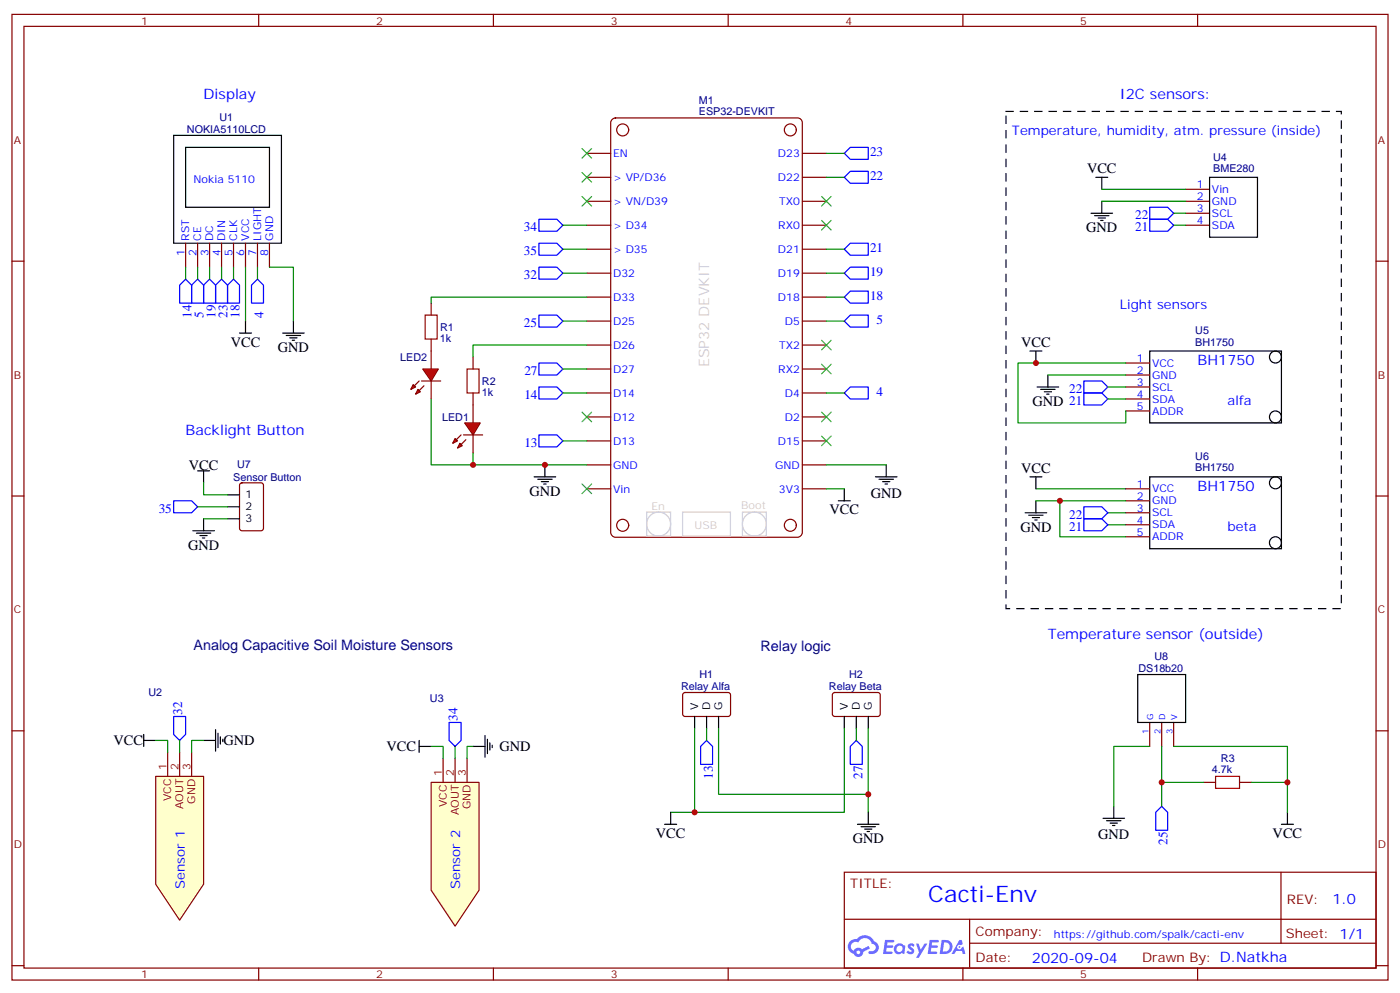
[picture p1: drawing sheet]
<svg xmlns="http://www.w3.org/2000/svg" width="412mm" height="292mm" viewBox="0 0 412 292" stroke-linecap="round" stroke-linejoin="round" font-family="sans-serif">
<g fill="none" stroke="#870000" stroke-width=".35">
<path d="M3.5 4.2h405.4v284.4h-405.4zM7.1 7.8h398.2v277.2h-398.2zM76.2 4.2v3.6M145.3 4.2v3.6M214.5 4.2v3.6M283.6 4.2v3.6M352.8 4.2v3.6M3.5 76.9h3.6M405.3 76.9h3.6M3.5 146h3.6M405.3 146h3.6M3.5 215.2h3.6"/>
<path d="M405.3 215.2h3.6M248.7 256.8h156.6v28.2h-156.6zM377.3 256.8v20.9M248.7 270.7h156.5M285.6 277.7h119.6M285.6 270.7v14.1M3.5 284.3h3.6M76.2 285v3.6M145.3 285v3.6M214.5 285v3.6M283.6 285v3.6M352.8 285v3.6"/>
<path d="M405.3 284.3h3.6"/>
</g>
<g fill="#5487ff">
<path d="M267.7 278a1.22 1.22 0 0 1 1.7 .3l-.4 .5a.47 .47 0 0 0-.3-.4 .47 .47 0 0 0-.5 .2l.1 .3a1.14 1.14 0 0 1 .8 1.7 1.14 1.14 0 0 1-1.9 0l-.2-.2 .5-.5 .7 .4a.29 .29 0 0 0 .3-.3 .29 .29 0 0 0-.2-.3 1.04 1.04 0 0 1-.6-1.7z"/>
<path d="M260.7 276.8h2.4l.3 .1-.2 .5-1.8 .1-.1 .9h1.5l.3 .3-.3 .4h-1.6l-.2 1.1h1.7l.2 .3-.2 .4h-2.6z"/>
<path d="M273.8 276.8h2.4l.3 .1-.1 .5-1.8 .1-.2 .9h1.6l.3 .3-.4 .4h-1.6l-.1 1.1h1.7l.2 .3-.2 .4h-2.6z"/>
<path d="M282.6 276.8h.7l.3 1.2-.6 .3a.69 .69 0 0 0-1 .3 .69 .69 0 0 0 .4 1 .69 .69 0 0 0 .9-.7l.5-.2 .6 2.2h-.8l-.2-.9h-1.8l-.5 .9h-.8z"/>
<path d="M269.8 277.8h.8l.6 1.9 1.1-1.9h.9l-2.6 4.2h-.8l.9-1.5z"/>
<path d="M277.4 276.8l-.6 4.1h1.3a2.11 2.11 0 0 0 2.5-2.1 2.11 2.11 0 0 0-2.5-2zM278.1 277.5a1.39 1.39 0 0 1 1.7 1.4 1.39 1.39 0 0 1-1.8 1.3h-.3z"/>
<path d="M263.7 278.4a1.54 1.54 0 0 0-.1 2.1 1.54 1.54 0 0 0 2.2 .2l.6 .2 .3-2.3-.2-.2-.4-.1a1.49 1.49 0 0 0-2.4 .1zM264 279.4a.94 .94 0 0 1 1.8 0 .94 .94 0 0 1-1.8 0z"/>
<path d="M250.4 277.1a2.18 2.18 0 0 0 1.1 3.7 1.44 1.44 0 0 0 1.6 1 1.44 1.44 0 0 0 1.2-1.5l2-1-.5-.8-1.9 1a1.47 1.47 0 0 0-2.4 .5 1.39 1.39 0 0 1-.7-2 1.39 1.39 0 0 1 2-.5 2.12 2.12 0 0 1 2.2-1.3 2.12 2.12 0 0 1 1.9 1.7 1.14 1.14 0 0 1 1.1 1.4 1.14 1.14 0 0 1-1.7 .8 .43 .43 0 0 0-.5 .3 .43 .43 0 0 0 .4 .5 1.98 1.98 0 0 0 2.5-1.2 1.98 1.98 0 0 0-1.2-2.5 3.1 3.1 0 0 0-5.3-.7l-.9 .1zM252.3 280.4a.55 .55 0 0 1 1.1 0 .55 .55 0 0 1-1.1 0z"/>
<circle cx="282.6" cy="278.9" r=".26"/>
</g>
<g fill="none" stroke="#870000" stroke-width=".35">
<path d="M172.9 45.2h7M172.9 52.2h7M172.9 59.3h7M236.4 45.2h7M236.4 52.2h7M236.4 59.3h7M54.7 71.6v7.1M58.2 71.6v7.1M61.7 71.6v7.1M65.3 71.6v7.1M68.8 71.6v7.1M72.3 71.6v7.1"/>
<path d="M75.8 71.6v7.1M79.4 71.6v7.1M172.9 66.3h7M172.9 73.4h7M236.4 66.3h7M236.4 73.4h7M172.9 80.4h7M172.9 87.5h7M172.9 94.5h7M236.4 80.4h7M236.4 87.5h7M236.4 94.5h7"/>
<path d="M172.9 101.6h7M172.9 108.7h7M172.9 115.7h7M236.4 101.6h7M236.4 108.7h7M236.4 115.7h7M172.9 122.8h7M172.9 129.8h7M172.9 136.9h7M236.4 122.8h7M236.4 129.8h7M236.4 136.9h7"/>
<path d="M70.8 142.4l.5-.2h5.6l.7 .4v13l-.5 .6-5.8 .1-.7-.5v-12.9zM172.9 143.9h7M236.4 143.9h7"/>
</g>
<g fill="none" stroke="#000" stroke-width=".35">
<path d="M51.2 39.9h31.7v31.7h-31.7zM54.7 43.4h24.7v17.6h-24.7zM70.6 98.1h3.5M72.3 94.5v3.6M83.3 98.1h6.3M84.3 98.8h4.2M85.4 99.5h2.1M86.4 94.5v3.6M86.1 100.2h.7M58.2 138.6h3.5M60 138.6v3.6M160.5 136.9v3.5"/>
<path d="M261.1 136.9v3.5M56.8 156.3h6.3M57.9 157h4.2M58.9 157.7h2.1M59.6 158.4h.7M60 152.8v3.5M67 152.8h3.6M67 145.7h3.6M67 149.2h3.6M157.3 140.4h6.4M158.4 141.1h4.2M159.5 141.8h2.1"/>
<path d="M160.2 142.5h.7M246.9 147.5h3.6M248.7 143.9v3.6M257.9 140.4h6.3M258.9 141.1h4.3M260 141.8h2.1M260.7 142.5h.7"/>
</g>
<g fill="none" stroke="#00f" stroke-width=".35">
<path d="M248.7 45.2l1.8-1.8h5.3v3.5h-5.3zM158.7 78.7h5.3l1.8 1.7-1.8 1.8h-5.3zM54.7 82.2l1.7 1.8v5.3h-3.5v-5.3zM58.2 82.2l1.8 1.8v5.3h-3.6v-5.3zM61.7 82.2l1.8 1.8v5.3h-3.5v-5.3zM65.3 82.2l1.7 1.8v5.3h-3.5v-5.3zM68.8 82.2l1.8 1.8v5.3h-3.6v-5.3zM75.8 82.2l1.8 1.8v5.3h-3.5v-5.3zM248.7 87.5l1.8-1.8h5.3v3.6h-5.3zM248.7 80.4l1.8-1.7h5.3v3.5h-5.3zM248.7 94.5l1.8-1.7h5.3v3.5h-5.3zM158.7 113.9h5.3l1.8 1.8-1.8 1.8h-5.3z"/>
<path d="M51.2 147.5h5.2l1.8 1.7-1.8 1.8h-5.2z"/>
</g>
<g fill="none" stroke="#008700" stroke-width=".35">
<path d="M243.4 45.2h5.3M54.7 78.7v3.5M58.2 78.7v3.5M61.7 78.7v3.5M65.3 78.7v3.5M68.8 78.7v3.5M72.3 78.7v15.8M75.8 78.7v3.5M79.4 78.7h7v15.8M165.8 80.4h7.1M243.4 80.4h5.3M243.4 94.5h5.3"/>
<path d="M243.4 87.5h5.3M165.8 115.7h7.1M139.3 133.3v3.6h33.6M58.2 149.2h8.8M60 142.2v3.5h7M60 152.8h7M243.4 143.9h5.3"/>
</g>
<g fill="none" stroke="#800000" stroke-width=".35">
<path d="M180.2 35.3l1.1-.6h53.6a1.41 1.41 0 0 1 1.4 1.4v120.7a1.51 1.51 0 0 1-1.4 1.4h-53.6a1.51 1.51 0 0 1-1.4-1.4v-120.7z"/>
<circle cx="183.4" cy="38.3" r="1.76"/>
<circle cx="232.8" cy="38.3" r="1.76"/>
<circle cx="183.4" cy="154.7" r="1.76"/>
<circle cx="232.8" cy="154.7" r="1.76"/>
</g>
<g fill="none" stroke="#ccc" stroke-width=".35">
<path d="M190.5 150.8h7v7h-7zM201.1 150.8h14.1v7h-14.1zM218.7 150.8h7.1v7h-7.1z"/>
<circle cx="194" cy="154.3" r="3.5"/>
<circle cx="222.2" cy="154.3" r="3.5"/>
</g>
<path d="M45.9 228.6h14.1v31.7l-7.1 10.6-7-10.6z" fill="#ffc" stroke="#900" stroke-width=".35"/>
<path d="M49.4 221.5v7.1M52.9 221.5v7.1M56.4 221.5v7.1" fill="none" stroke="#900" stroke-width=".35"/>
<path d="M127 230.4h14.1v31.7l-7 10.6-7.1-10.6z" fill="#ffc" stroke="#900" stroke-width=".35"/>
<path d="M130.5 223.3v7.1M134.1 223.3v7.1M137.6 223.3v7.1" fill="none" stroke="#900" stroke-width=".35"/>
<g fill="none" stroke="#000" stroke-width=".35">
<path d="M322.8 52.2h3.5M324.6 52.2v3.5M324.6 59.3v3.5M356.3 52.2h14.1v17.6h-14.1zM321.4 62.8h6.3M322.4 63.5h4.3M323.5 64.2h2.1M324.2 64.9h.7M338.7 103.4h38.8v21.1h-38.8zM42.3 218h3.6M42.3 216.3v3.5M60 218h3.5"/>
<path d="M63.5 214.8v6.4M64.2 215.9v4.2M64.9 217v2.1M65.6 217.7v.7M123.5 219.8h3.5M123.5 218v3.5M139.3 219.8h3.6M142.9 216.6v6.4M143.6 217.7v4.2M144.3 218.7v2.1M145 219.4v.7"/>
<circle cx="375.7" cy="105.1" r="1.76"/>
<circle cx="375.7" cy="122.8" r="1.76"/>
</g>
<path d="M248.7 52.2l1.8-1.8h5.3v3.6h-5.3zM158.7 71.6h5.3l1.8 1.8-1.8 1.7h-5.3zM158.7 64.6h5.3l1.8 1.7-1.8 1.8h-5.3zM248.7 73.4l1.8-1.8h5.3v3.5h-5.3zM338.7 61h5.3l1.7 1.8-1.7 1.8h-5.3zM338.7 64.6h5.3l1.7 1.7-1.7 1.8h-5.3zM319.3 115.7h5.3l1.7 1.8-1.7 1.7h-5.3zM319.3 112.2h5.3l1.7 1.7-1.7 1.8h-5.3zM319.3 149.2h5.3l1.7 1.8-1.7 1.8h-5.3zM319.3 152.8h5.3l1.7 1.7-1.7 1.8h-5.3zM51.2 211h3.5v5.3l-1.8 1.7-1.7-1.7zM132.3 212.7h3.5v5.3l-1.7 1.8-1.8-1.8z" fill="none" stroke="#00f" stroke-width=".35"/>
<g fill="none" stroke="#008700" stroke-width=".35">
<path d="M243.4 52.2h5.3M324.6 55.7h24.6M324.6 59.3h24.6M165.8 73.4h7.1M165.8 66.3h7.1M243.4 73.4h5.3M345.7 66.3h3.5M345.7 62.8h3.5M326.3 117.5h5.3M326.3 113.9h5.3M331.6 106.9h-31.7v17.6h31.7v-3.5M305.2 143.9h26.4"/>
<path d="M326.3 151h5.3M326.3 154.5h5.3M45.9 218h3.5v3.5M52.9 218v3.5M60 218h-3.6v3.5M127 219.8h3.5v3.5M134.1 219.8v3.5M139.3 219.8h-1.7v3.5"/>
</g>
<path d="M349.2 55.7h7.1M349.2 59.3h7.1M349.2 62.8h7.1M349.2 66.3h7.1M331.6 106.9h7.1M331.6 110.4h7.1M331.6 113.9h7.1M331.6 117.5h7.1M331.6 121h7.1" fill="none" stroke="#870000" stroke-width=".35"/>
<path d="M296.3 32.8h98.8v146.4h-98.8z" fill="none" stroke="#000" stroke-width=".35" stroke-dasharray="2.1 2.1"/>
<g fill="#f00" stroke="#870000" stroke-width=".35">
<path d="M136.9 124.5h4.6l-2.2 3.6z"/>
<path d="M136.5 128.1h5.7z"/>
</g>
<g fill="#870000" stroke="#870000" stroke-width=".35">
<path d="M135.8 128.1l-1.4 1.4z"/>
<path d="M135.8 130.9l1.4-1.4z"/>
</g>
<g fill="#f00" stroke="#870000" stroke-width=".35">
<path d="M134.1 129.1l.7 .7-1.5 .7z"/>
<path d="M135.5 130.5l.7 .7-1.4 .7z"/>
</g>
<path d="M127 89.3v3.5M127 99.8v3.6M139.3 105.1v3.6M139.3 115.7v8.8M139.3 128.1v5.2M201.3 204.1l.5-.2 13 .1 .4 .6-.1 5.9-.6 .5-13-.1-.4-.6v-5.7zM245.4 204.1l.5-.2 13 .1 .4 .6-.1 5.9-.6 .5-13-.1-.4-.6v-5.7zM338.7 212.7v7.1M342.2 212.7v7.1M345.7 212.7v7.1" fill="none" stroke="#870000" stroke-width=".35"/>
<path d="M125.2 92.8h3.6v7h-3.6zM137.6 108.7h3.5v7h-3.5z" fill="none" stroke="#a10000" stroke-width=".35"/>
<g fill="none" stroke="#000" stroke-width=".35">
<path d="M335.1 198.6h14.1v14.1h-14.1zM204.6 211v3.5M208.1 211v3.5M211.7 211v3.5M248.7 211v3.5M252.2 211v3.5M255.8 211v3.5M197.6 239.2v3.5M255.8 239.2v3.5M328.1 237.4v3.5M379.2 239.2v3.5M195.8 242.7h3.5"/>
<path d="M252.6 242.7h6.3M253.6 243.4h4.3M254.7 244.1h2.1M255.4 244.8h.7M324.9 240.9h6.4M326 241.7h4.2M327 242.4h2.1M327.7 243.1h.7M377.5 242.7h3.5"/>
</g>
<path d="M158.7 92.8h5.3l1.8 1.7-1.8 1.8h-5.3zM158.7 106.9h5.3l1.8 1.8-1.8 1.7h-5.3zM250.5 113.9h5.3v3.6h-5.3l-1.8-1.8zM158.7 128.1h5.3l1.8 1.7-1.8 1.8h-5.3zM208.1 218l1.8 1.8v5.3h-3.5v-5.3zM252.2 218l1.8 1.8v5.3h-3.5v-5.3zM342.2 237.4l1.8 1.8v5.3h-3.6v-5.3z" fill="none" stroke="#00f" stroke-width=".35"/>
<g fill="none" stroke="#008700" stroke-width=".35">
<path d="M165.8 94.5h7.1M165.8 108.7h7.1M172.9 101.6h-33.6v3.5M243.4 115.7h5.3M165.8 129.8h7.1M243.4 136.9h17.7M204.6 214.5v24.7h-7M208.1 214.5v3.5M211.7 214.5v19.4h44.1v5.3M248.7 214.5v24.7h-44.1M252.2 214.5v3.5M255.8 214.5v19.4"/>
<path d="M338.7 219.8h-10.6v17.6M342.2 219.8v17.6M345.7 219.8h33.5v19.4"/>
</g>
<g fill="none" stroke="#3c3" stroke-width=".35">
<path d="M171.4 43.7l2.9 2.9M171.4 50.8l2.9 2.8M171.4 57.9l2.9 2.8M174.3 43.7l-2.9 2.9M174.3 50.8l-2.9 2.8M174.3 57.9l-2.9 2.8M242 57.9l2.8 2.8M244.8 57.9l-2.8 2.8M242 64.9l2.8 2.8M244.8 64.9l-2.8 2.8M242 100.2l2.8 2.8M242 107.2l2.8 2.9"/>
<path d="M244.8 100.2l-2.8 2.8M244.8 107.2l-2.8 2.9M171.4 121.4l2.9 2.8M174.3 121.4l-2.9 2.8M242 121.4l2.8 2.8M242 128.4l2.8 2.8M244.8 121.4l-2.8 2.8M244.8 128.4l-2.8 2.8M171.4 142.5l2.9 2.8M174.3 142.5l-2.9 2.8"/>
</g>
<g fill="#f00" stroke="#870000" stroke-width=".35">
<path d="M124.5 108.7h4.6l-2.1 3.5z"/>
<path d="M124.2 112.2h5.6z"/>
</g>
<g fill="#870000" stroke="#870000" stroke-width=".35">
<path d="M123.5 112.2l-1.4 1.4z"/>
<path d="M124.9 113.6l-1.4 1.4z"/>
</g>
<g fill="#f00" stroke="#870000" stroke-width=".35">
<path d="M121.7 113.2l.7 .7-1.4 .8z"/>
<path d="M123.1 114.7l.7 .7-1.4 .7z"/>
</g>
<path d="M127 103.4v5.3M127 112.2v5.3M331.6 143.9h7.1M331.6 147.5h7.1M331.6 151h7.1M331.6 154.5h7.1M331.6 158h7.1M354.5 230.4h3.6M365.1 230.4h3.6" fill="none" stroke="#870000" stroke-width=".35"/>
<path d="M172.9 87.5h-45.9v1.8M127 117.5v19.4h12.3M308.7 110.4h22.9M305.2 147.5h26.4M312.2 147.5v10.5h19.4M342.2 230.4h12.3M368.7 230.4h10.5" fill="none" stroke="#008700" stroke-width=".35"/>
<g fill="none" stroke="#000" stroke-width=".35">
<path d="M303.4 103.4h3.5M305.2 103.4v3.5M305.5 113.9h6.4M306.6 114.7h4.2M307.6 115.4h2.1M308.3 116.1h.7M308.7 110.4v3.5M302 151h6.3M303 151.7h4.3M303.4 140.4h3.5M304.1 152.4h2.1M304.8 153.1h.7"/>
<path d="M305.2 140.4v3.5M305.2 147.5v3.5M338.7 140.4h38.8v21.2h-38.8z"/>
<circle cx="375.7" cy="142.2" r="1.76"/>
<circle cx="375.7" cy="159.8" r="1.76"/>
</g>
<path d="M358.1 228.6h7v3.5h-7z" fill="none" stroke="#a10000" stroke-width=".35"/>
<g fill="#c00">
<circle cx="204.6" cy="239.2" r=".88"/>
<circle cx="255.8" cy="233.9" r=".88"/>
<circle cx="160.5" cy="136.9" r=".88"/>
<circle cx="139.3" cy="136.9" r=".88"/>
<circle cx="305.2" cy="106.9" r=".88"/>
<circle cx="312.2" cy="147.5" r=".88"/>
<circle cx="379.2" cy="230.4" r=".88"/>
<circle cx="342.2" cy="230.4" r=".88"/>
</g>
<text font-size="6.7" fill="#00f" x="273.4" y="265.6">Cacti-Env</text>
<g font-size="4.2" fill="#00f">
<text x="60" y="29.3">Display</text>
<text x="329.8" y="29.3">I2C sensors:</text>
<text x="352.8" y="107.6">BH1750</text>
<text x="54.7" y="128.1">Backlight Button</text>
<text x="352.8" y="144.6">BH1750</text>
<text x="308.7" y="188">Temperature sensor (outside)</text>
<text x="392.5" y="266.1">1.0</text>
<text x="304" y="283.4">2020-09-04</text>
</g>
<g font-size="4.2">
<text x="320.2" y="51">VCC</text>
<text x="320" y="68.4">GND</text>
<text x="68" y="102">VCC</text>
<text x="81.8" y="103.7">GND</text>
<text x="300.8" y="102.1">VCC</text>
<text x="304.1" y="119.6">GND 21</text>
<text x="55.6" y="138.3">VCC</text>
<text x="300.8" y="139.2">VCC</text>
<text x="155.9" y="146">GND</text>
<text x="256.5" y="146.6">GND</text>
<text x="244.4" y="151.4">VCC</text>
<text x="55.4" y="161.9">GND</text>
<text x="300.6" y="156.6">GND</text>
<text x="33.5" y="219.4">VCC</text>
<text x="65.8" y="219.4">GND</text>
<text x="113.8" y="221.2">VCC</text>
<text x="147.1" y="221.2">GND</text>
<text x="193.2" y="246.7">VCC</text>
<text x="251.2" y="248.4">GND</text>
<text x="323.5" y="247.1">GND</text>
<text x="374.9" y="246.8">VCC</text>
</g>
<text font-size="4.2" fill="#ccc" x="208.9" y="108.2" transform="rotate(-90 208.9 108.2)">ESP32 DEVKIT</text>
<g font-size="4.2" fill="#000080">
<text x="57" y="191.4">Analog Capacitive Soil Moisture Sensors</text>
<text x="224" y="191.6">Relay logic</text>
</g>
<g font-size="3.9" fill="#00f">
<text x="298.1" y="39.9">Temperature, humidity, atm. pressure (inside)</text>
<text x="256.3" y="45.9">23</text>
<text x="256.3" y="52.9">22</text>
<text x="334.4" y="64.6">22</text>
<text x="154.3" y="68.1">34</text>
<text x="334.4" y="68.1">21</text>
<text x="154.3" y="75.1">35</text>
<text x="256.3" y="74.1">21</text>
<text x="154.3" y="82.2">32</text>
<text x="256.3" y="81.2">19</text>
<text x="256.3" y="88.2">18</text>
<text x="56.4" y="93.5" transform="rotate(-90 56.4 93.5)">14</text>
<text x="60" y="93.5" transform="rotate(-90 60 93.5)">5</text>
<text x="63.5" y="93.5" transform="rotate(-90 63.5 93.5)">19</text>
<text x="67" y="93.5" transform="rotate(-90 67 93.5)">23</text>
<text x="70.6" y="93.5" transform="rotate(-90 70.6 93.5)">18</text>
<text x="77.6" y="93.5" transform="rotate(-90 77.6 93.5)">4</text>
<text x="258.2" y="95.3">5</text>
<text x="329.8" y="91">Light sensors</text>
<text x="154.3" y="96.3">25</text>
<text x="154.5" y="110.4">27</text>
<text x="154.5" y="117.5">14</text>
<text x="258.2" y="116.5">4</text>
<text x="315" y="115.8">22</text>
<text x="361.6" y="119.2">alfa</text>
<text x="154.5" y="131.6">13</text>
<text x="46.7" y="151">35</text>
<text x="315" y="152.8">22</text>
<text x="315" y="156.3">21</text>
<text x="361.6" y="156.3">beta</text>
<text x="53.6" y="210.4" transform="rotate(-90 53.6 210.4)">32</text>
<text x="134.8" y="212.2" transform="rotate(-90 134.8 212.2)">34</text>
<text x="210" y="229.4" transform="rotate(-90 210 229.4)">13</text>
<text x="254" y="229.4" transform="rotate(-90 254 229.4)">27</text>
<text x="344" y="248.8" transform="rotate(-90 344 248.8)">25</text>
<text x="54.4" y="261.7" transform="rotate(-90 54.4 261.7)">Sensor 1</text>
<text x="135.6" y="261.7" transform="rotate(-90 135.6 261.7)">Sensor 2</text>
</g>
<g font-size="3.9" fill="#800">
<text x="250.5" y="261.4">TITLE:</text>
<text x="379.1" y="266.1">REV:</text>
<text x="287.4" y="275.6">Company:</text>
<text x="378.7" y="276.2">Sheet: 1/1</text>
<text x="287.4" y="283.3">Date:</text>
<text x="336.4" y="283.4">Drawn By: D.Natkha</text>
</g>
<g font-size="3.2" fill="#800">
<text x="41.6" y="7.2">1</text>
<text x="110.8" y="7.2">2</text>
<text x="179.9" y="7.2">3</text>
<text x="249.1" y="7.2">4</text>
<text x="318.2" y="7.2">5</text>
<text x="4.1" y="42.3">A</text>
<text x="405.9" y="42.3">A</text>
<text x="4.1" y="111.5">B</text>
<text x="405.9" y="111.5">B</text>
<text x="4.1" y="180.6">C</text>
<text x="405.9" y="180.6">C</text>
<text x="4.1" y="249.8">D</text>
<text x="405.9" y="249.8">D</text>
<text x="41.6" y="288">1</text>
<text x="110.8" y="288">2</text>
<text x="179.9" y="288">3</text>
<text x="249.1" y="288">4</text>
<text x="318.2" y="288">5</text>
</g>
<g font-size="3.2" fill="#000080">
<text x="64.7" y="35.5">U1</text>
<text x="205.9" y="33.8">ESP32-DEVKIT</text>
<text x="205.9" y="30.5">M1</text>
<text x="55.1" y="39.2">NOKIA5110LCD</text>
<text x="357.4" y="47.3">U4</text>
<text x="357.4" y="50.6">BME280</text>
<text x="129.6" y="100.7">1k</text>
<text x="129.6" y="97.4">R1</text>
<text x="352.1" y="101.8">BH1750</text>
<text x="352.1" y="98.5">U5</text>
<text x="117.9" y="106.3">LED2</text>
<text x="142" y="113.3">R2</text>
<text x="141.9" y="116.5">1k</text>
<text x="130.2" y="123.9">LED1</text>
<text x="69.9" y="137.9">U7</text>
<text x="352.1" y="135.5">U6</text>
<text x="68.7" y="141.6">Sensor Button</text>
<text x="352.1" y="138.8">BH1750</text>
<text x="340.1" y="194.4">U8</text>
<text x="200.6" y="203.3">Relay Alfa</text>
<text x="206" y="199.7">H1</text>
<text x="244.2" y="203.3">Relay Beta</text>
<text x="250.1" y="199.7">H2</text>
<text x="335.3" y="198">DS18b20</text>
<text x="43.8" y="205.1">U2</text>
<text x="126.7" y="206.8">U3</text>
<text x="357" y="227.5">4.7k</text>
<text x="359.6" y="224.3">R3</text>
</g>
<g font-size="3.2" fill="#00f">
<text x="180.6" y="46.4">EN</text>
<text x="229.2" y="46.4">D23</text>
<text x="57" y="53.8">Nokia 5110</text>
<text x="180.6" y="53.4">&gt; VP/D36</text>
<text x="229.2" y="53.4">D22</text>
<text x="352.5" y="55.4">1</text>
<text x="352.5" y="58.9">2</text>
<text x="357" y="56.8">Vin</text>
<text x="180.6" y="60.5">&gt; VN/D39</text>
<text x="229.5" y="60.5">TX0</text>
<text x="352.5" y="62.4">3</text>
<text x="352.5" y="66">4</text>
<text x="357" y="60.3">GND</text>
<text x="357" y="63.9">SCL</text>
<text x="55.7" y="70.9" transform="rotate(-90 55.7 70.9)">RST</text>
<text x="59.3" y="70.9" transform="rotate(-90 59.3 70.9)">CE</text>
<text x="62.8" y="70.9" transform="rotate(-90 62.8 70.9)">DC</text>
<text x="66.3" y="70.9" transform="rotate(-90 66.3 70.9)">DIN</text>
<text x="69.8" y="70.9" transform="rotate(-90 69.8 70.9)">CLK</text>
<text x="73.4" y="70.9" transform="rotate(-90 73.4 70.9)">VCC</text>
<text x="76.9" y="70.9" transform="rotate(-90 76.9 70.9)">LIGHT</text>
<text x="80.4" y="70.9" transform="rotate(-90 80.4 70.9)">GND</text>
<text x="180.6" y="67.5">&gt; D34</text>
<text x="229.2" y="67.5">RX0</text>
<text x="357" y="67.4">SDA</text>
<text x="54.3" y="75.4" transform="rotate(-90 54.3 75.4)">1</text>
<text x="57.9" y="75.4" transform="rotate(-90 57.9 75.4)">2</text>
<text x="61.4" y="75.4" transform="rotate(-90 61.4 75.4)">3</text>
<text x="64.9" y="75.4" transform="rotate(-90 64.9 75.4)">4</text>
<text x="68.4" y="75.4" transform="rotate(-90 68.4 75.4)">5</text>
<text x="72" y="75.4" transform="rotate(-90 72 75.4)">6</text>
<text x="75.5" y="75.4" transform="rotate(-90 75.5 75.4)">7</text>
<text x="79" y="75.4" transform="rotate(-90 79 75.4)">8</text>
<text x="180.6" y="74.6">&gt; D35</text>
<text x="229.2" y="74.6">D21</text>
<text x="180.6" y="81.6">D32</text>
<text x="229.2" y="81.6">D19</text>
<text x="180.6" y="88.7">D33</text>
<text x="229.2" y="88.7">D18</text>
<text x="180.6" y="95.8">D25</text>
<text x="231.2" y="95.8">D5</text>
<text x="180.6" y="102.8">D26</text>
<text x="229.5" y="102.8">TX2</text>
<text x="334.9" y="106.5">1</text>
<text x="339.4" y="107.9">VCC</text>
<text x="180.6" y="109.9">D27</text>
<text x="229.2" y="109.9">RX2</text>
<text x="334.9" y="110.1">2</text>
<text x="334.9" y="113.6">3</text>
<text x="339.4" y="111.5">GND</text>
<text x="180.6" y="116.9">D14</text>
<text x="231.2" y="116.9">D4</text>
<text x="334.9" y="117.1">4</text>
<text x="339.4" y="115">SCL</text>
<text x="339.4" y="118.5">SDA</text>
<text x="180.6" y="124">D12</text>
<text x="231.2" y="124">D2</text>
<text x="334.9" y="120.6">5</text>
<text x="339.4" y="122.1">ADDR</text>
<text x="180.6" y="131">D13</text>
<text x="229.2" y="131">D15</text>
<text x="180.6" y="138.1">GND</text>
<text x="228.3" y="138.1">GND</text>
<text x="334.9" y="143.6">1</text>
<text x="180.6" y="145.1">Vin</text>
<text x="229.4" y="145.1">3V3</text>
<text x="334.9" y="147.1">2</text>
<text x="339.4" y="145">VCC</text>
<text x="339.4" y="148.5">GND</text>
<text x="334.9" y="150.6">3</text>
<text x="334.9" y="154.2">4</text>
<text x="339.4" y="152">SCL</text>
<text x="339.4" y="155.6">SDA</text>
<text x="334.9" y="157.7">5</text>
<text x="339.4" y="159.1">ADDR</text>
<text x="310.4" y="276.2">https://github.com/spalk/cacti-env</text>
</g>
<g font-size="3.2">
<text x="72.3" y="146.8">1</text>
<text x="72.3" y="153.8">3</text>
<text x="72.3" y="150.3">2</text>
<text x="205.7" y="209.2" transform="rotate(-90 205.7 209.2)">V</text>
<text x="209.2" y="209.2" transform="rotate(-90 209.2 209.2)">D</text>
<text x="212.7" y="209.2" transform="rotate(-90 212.7 209.2)">G</text>
<text x="249.8" y="209.2" transform="rotate(-90 249.8 209.2)">V</text>
<text x="253.3" y="209.2" transform="rotate(-90 253.3 209.2)">D</text>
<text x="256.8" y="209.2" transform="rotate(-90 256.8 209.2)">G</text>
</g>
<g font-size="3.2" fill="#ccc">
<text x="218.3" y="149.8">Boot</text>
<text x="191.9" y="150.2">En</text>
<text x="204.6" y="155.9">USB</text>
</g>
<g font-size="3.2" fill="#900">
<text x="49" y="226.8" transform="rotate(-90 49 226.8)">1</text>
<text x="52.6" y="226.8" transform="rotate(-90 52.6 226.8)">2</text>
<text x="56.1" y="226.8" transform="rotate(-90 56.1 226.8)">3</text>
<text x="130.2" y="228.6" transform="rotate(-90 130.2 228.6)">1</text>
<text x="133.7" y="228.6" transform="rotate(-90 133.7 228.6)">2</text>
<text x="137.2" y="228.6" transform="rotate(-90 137.2 228.6)">3</text>
<text x="50.4" y="235.9" transform="rotate(-90 50.4 235.9)">VCC</text>
<text x="54" y="238.2" transform="rotate(-90 54 238.2)">AOUT</text>
<text x="57.5" y="236.6" transform="rotate(-90 57.5 236.6)">GND</text>
<text x="131.6" y="237.7" transform="rotate(-90 131.6 237.7)">VCC</text>
<text x="138.6" y="238.4" transform="rotate(-90 138.6 238.4)">GND</text>
<text x="135.1" y="240" transform="rotate(-90 135.1 240)">AOUT</text>
</g>
<g font-size="2.5" fill="#00f">
<text x="339.7" y="212" transform="rotate(-90 339.7 212)">G</text>
<text x="343.3" y="212" transform="rotate(-90 343.3 212)">D</text>
<text x="346.8" y="212" transform="rotate(-90 346.8 212)">V</text>
<text x="338.3" y="216.1" transform="rotate(-90 338.3 216.1)">1</text>
<text x="341.8" y="216.1" transform="rotate(-90 341.8 216.1)">2</text>
<text x="345.4" y="216.1" transform="rotate(-90 345.4 216.1)">3</text>
</g>
</svg>
